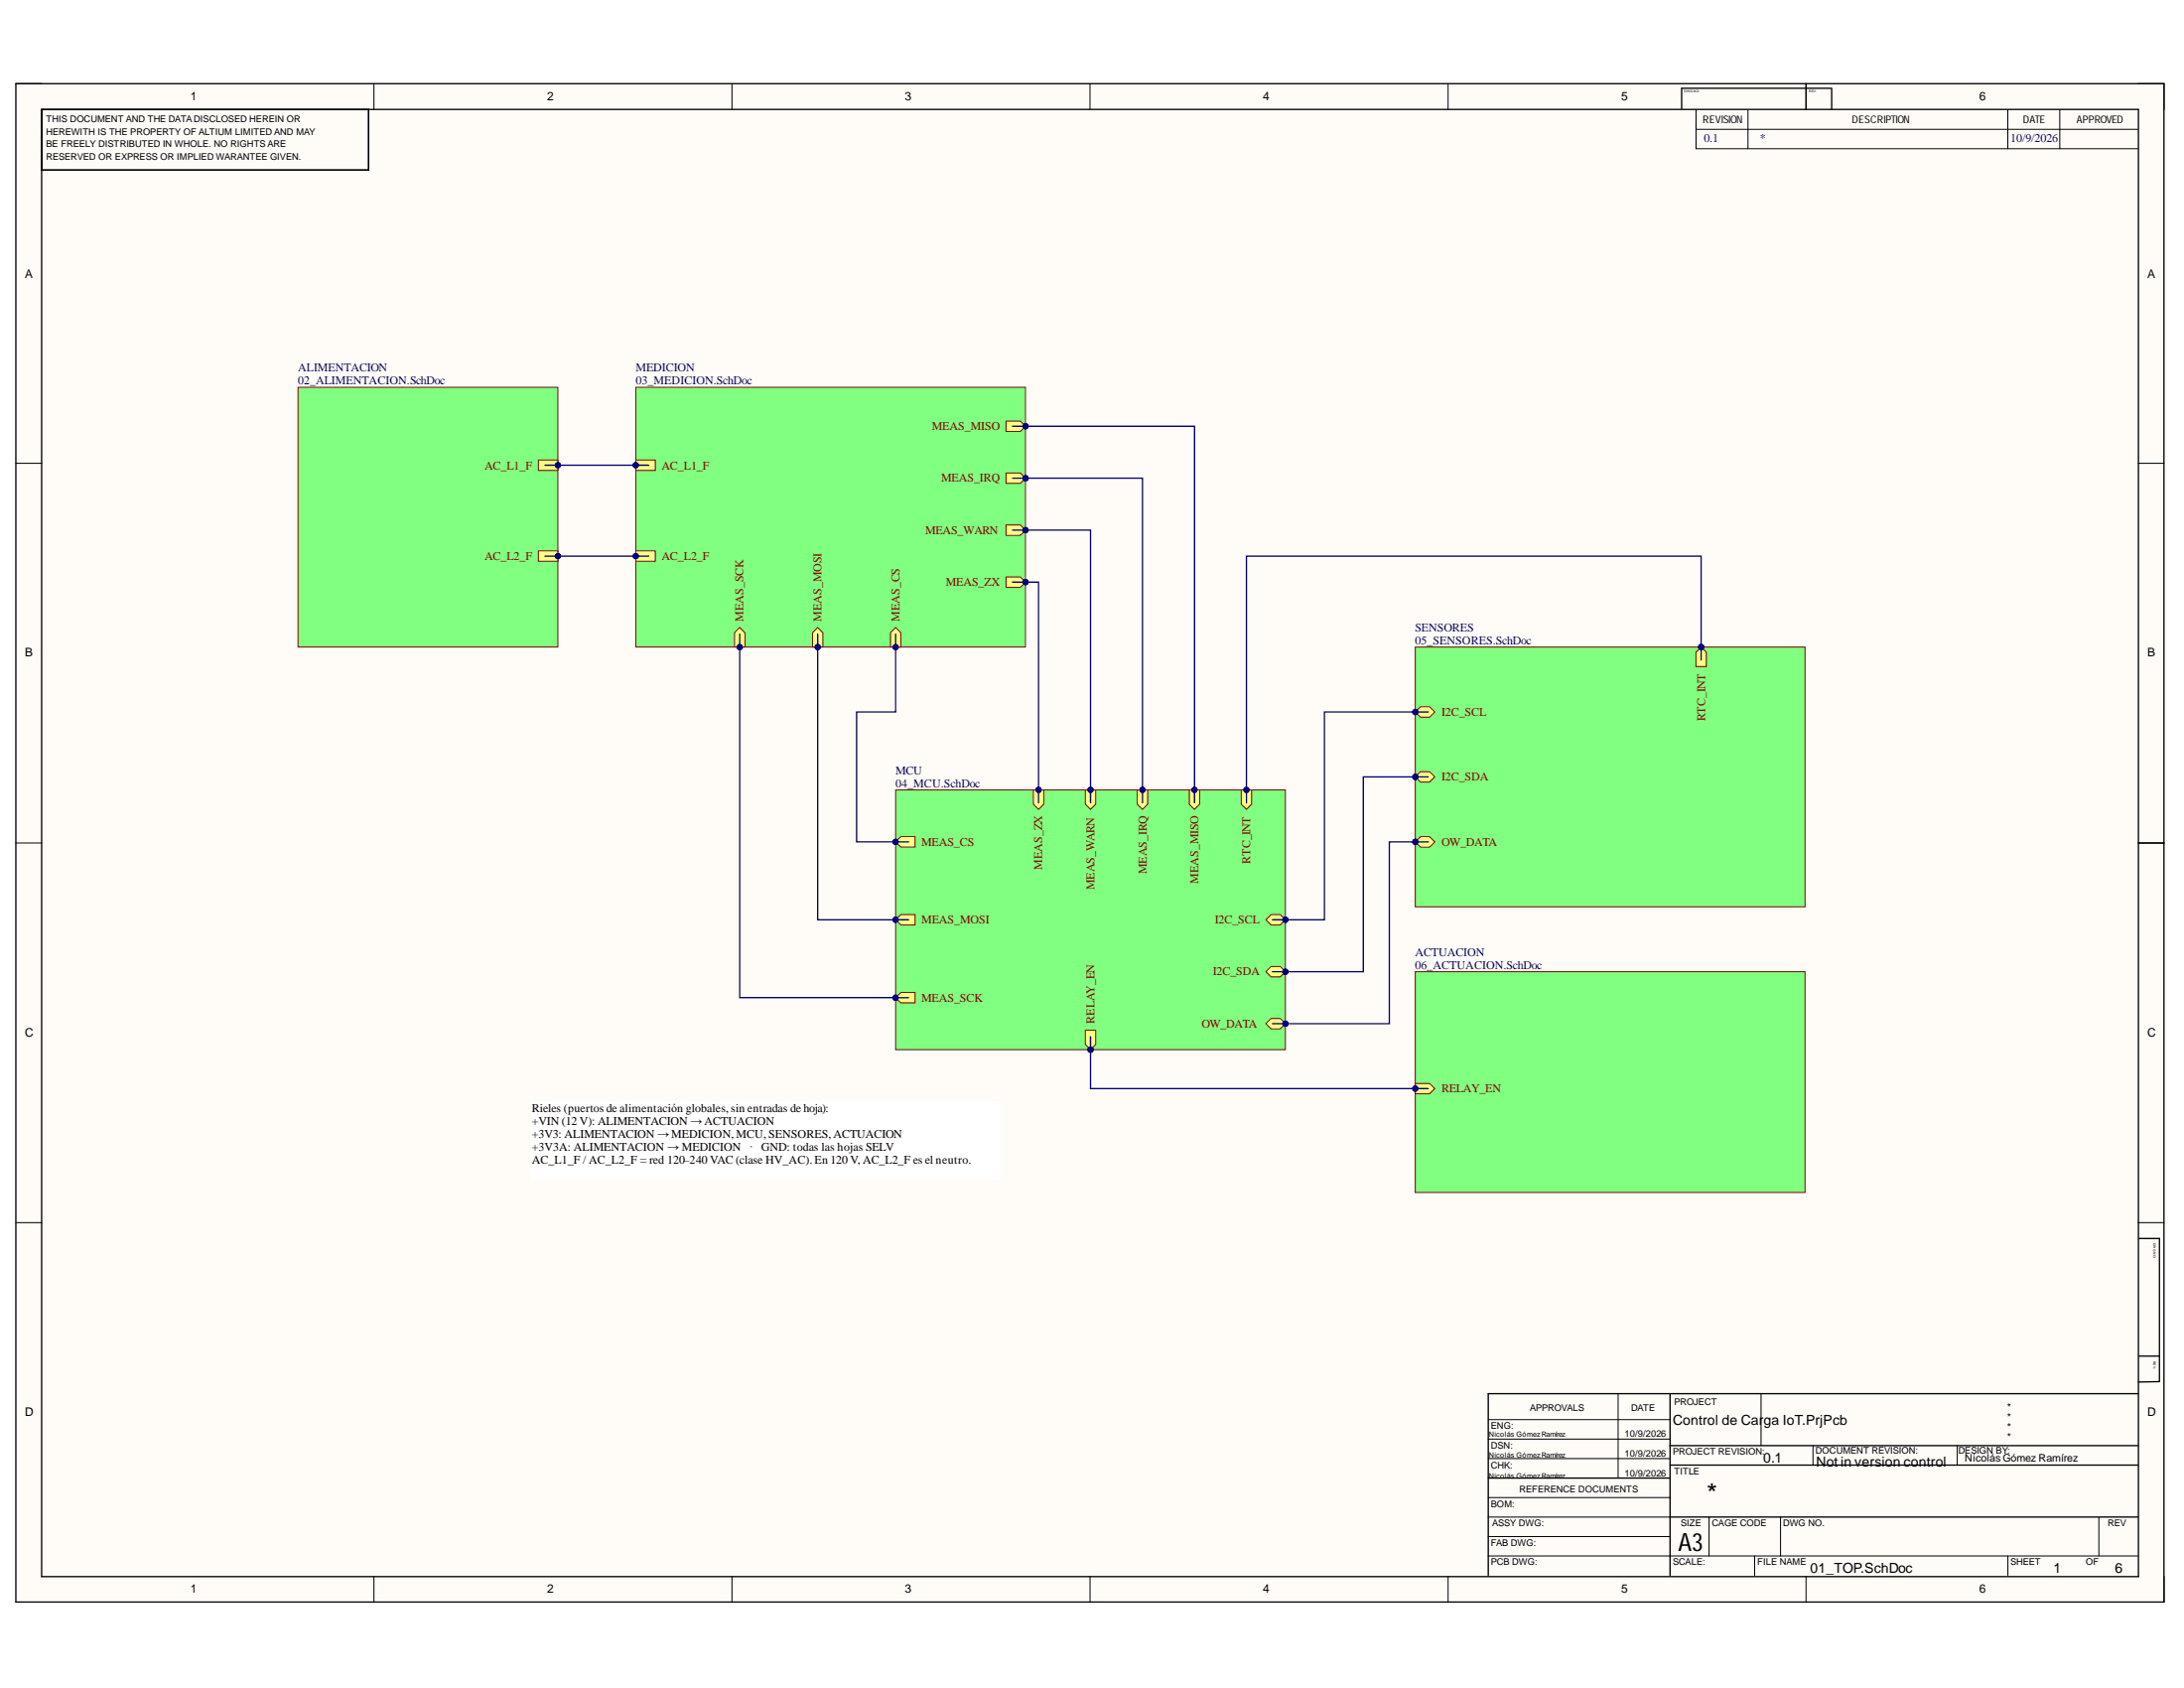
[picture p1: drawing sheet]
<svg xmlns="http://www.w3.org/2000/svg" width="279mm" height="216mm" viewBox="0 0 279 216" stroke-linecap="round" stroke-linejoin="round" font-family="sans-serif">
<g fill="#fffcf8">
<path d="M2 10.7h274.9v194.2h-274.9z" fill-rule="evenodd"/>
<path d="M5.4 14h268.1v187.6h-268.1z" fill-rule="evenodd"/>
</g>
<g fill="none" stroke="#000" stroke-width=".13">
<path d="M2 10.7h3.4M47.8 10.7v3.3M93.6 10.7v3.3M139.4 10.7v3.3M185.3 10.7v3.3M217 14v5h56.5M217 16.5h56.5M223.6 14v5M231.1 10.7v3.3M256.9 14v5M263.5 14v5M273.5 10.7h3.4v3.3"/>
<path d="M2 59.3h3.4M273.5 59.3h3.4M2 107.8h3.4M273.5 107.8h3.4M2 156.4h3.4M273.5 156.4h3.4M207 178.3v10.8M225.3 178.3v6.6M190.4 199h83.1M190.4 184.1h23.3M190.4 181.6h23.3M190.4 186.6h23.3"/>
<path d="M190.4 194h23.3M190.4 191.5h23.3M190.4 196.5h23.3M218.6 194v5M224.5 199v2.5M227.8 194v5M231.9 184.9v2.5M250.4 184.9v2.5M256.9 199v2.5M268.5 194v5M47.8 201.6v3.3M93.6 201.6v3.3"/>
<path d="M139.4 201.6v3.3M185.3 201.6v3.3M231.1 201.6v3.3M276.9 201.6v3.3"/>
</g>
<g fill="none" stroke="#000" stroke-width=".17">
<path d="M2 10.7h274.8v194.2h-274.8zM5.3 14h268.3v187.7h-268.3zM47.2 14v7.7h-41.9M231.1 10.7v3.3M234.3 11.3h-19.2v2.6M234.3 11.4v2.6M273.6 107.8h3.3M273.6 158.4h2.7v18.3l-2.7 .1M213.7 178.3v23.2M273.5 178.3h-83.1v23.2M273.6 173.4h2.7M190.4 189.1h23.3"/>
<path d="M213.7 184.9h59.8M213.7 187.4h59.8M213.7 194h59.8"/>
</g>
<path d="M38.1 49.5h33.3v33.3h-33.3z" fill-rule="evenodd" fill="#80ff80"/>
<path d="M38.1 49.5h33.3v33.3h-33.3z" fill="none" stroke="#800000" stroke-width=".13"/>
<circle cx="71.4" cy="59.5" r=".33" fill="#000080"/>
<circle cx="71.4" cy="59.5" r=".33" fill="none" stroke="#000080" stroke-width=".13"/>
<circle cx="71.4" cy="71.1" r=".33" fill="#000080"/>
<circle cx="71.4" cy="71.1" r=".33" fill="none" stroke="#000080" stroke-width=".13"/>
<path d="M68.9 58.8h2.5v1.4h-2.5z" fill-rule="evenodd" fill="#ffff80"/>
<path d="M68.9 58.8h2.5v1.4h-2.5z" fill="none" stroke="#800000" stroke-width=".13"/>
<circle cx="71.4" cy="59.5" r=".33" fill="#000080"/>
<circle cx="71.4" cy="59.5" r=".33" fill="none" stroke="#000080" stroke-width=".13"/>
<path d="M68.9 70.5h2.5v1.3h-2.5z" fill-rule="evenodd" fill="#ffff80"/>
<path d="M68.9 70.5h2.5v1.3h-2.5z" fill="none" stroke="#800000" stroke-width=".13"/>
<circle cx="71.4" cy="71.1" r=".33" fill="#000080"/>
<circle cx="71.4" cy="71.1" r=".33" fill="none" stroke="#000080" stroke-width=".13"/>
<path d="M81.3 49.5h49.9v33.3h-49.9z" fill-rule="evenodd" fill="#80ff80"/>
<path d="M81.3 49.5h49.9v33.3h-49.9z" fill="none" stroke="#800000" stroke-width=".13"/>
<circle cx="81.3" cy="59.5" r=".33" fill="#000080"/>
<circle cx="81.3" cy="59.5" r=".33" fill="none" stroke="#000080" stroke-width=".13"/>
<circle cx="81.3" cy="71.1" r=".33" fill="#000080"/>
<circle cx="81.3" cy="71.1" r=".33" fill="none" stroke="#000080" stroke-width=".13"/>
<circle cx="131.2" cy="61.2" r=".33" fill="#000080"/>
<circle cx="131.2" cy="61.2" r=".33" fill="none" stroke="#000080" stroke-width=".13"/>
<circle cx="131.2" cy="67.8" r=".33" fill="#000080"/>
<circle cx="131.2" cy="67.8" r=".33" fill="none" stroke="#000080" stroke-width=".13"/>
<circle cx="131.2" cy="54.5" r=".33" fill="#000080"/>
<circle cx="131.2" cy="54.5" r=".33" fill="none" stroke="#000080" stroke-width=".13"/>
<circle cx="131.2" cy="74.5" r=".33" fill="#000080"/>
<circle cx="131.2" cy="74.5" r=".33" fill="none" stroke="#000080" stroke-width=".13"/>
<circle cx="94.6" cy="82.8" r=".33" fill="#000080"/>
<circle cx="94.6" cy="82.8" r=".33" fill="none" stroke="#000080" stroke-width=".13"/>
<circle cx="104.6" cy="82.8" r=".33" fill="#000080"/>
<circle cx="104.6" cy="82.8" r=".33" fill="none" stroke="#000080" stroke-width=".13"/>
<circle cx="114.6" cy="82.8" r=".33" fill="#000080"/>
<circle cx="114.6" cy="82.8" r=".33" fill="none" stroke="#000080" stroke-width=".13"/>
<path d="M81.3 58.8h2.5v1.4h-2.5z" fill-rule="evenodd" fill="#ffff80"/>
<path d="M81.3 58.8h2.5v1.4h-2.5z" fill="none" stroke="#800000" stroke-width=".13"/>
<circle cx="81.3" cy="59.5" r=".33" fill="#000080"/>
<circle cx="81.3" cy="59.5" r=".33" fill="none" stroke="#000080" stroke-width=".13"/>
<path d="M81.3 70.5h2.5v1.3h-2.5z" fill-rule="evenodd" fill="#ffff80"/>
<path d="M81.3 70.5h2.5v1.3h-2.5z" fill="none" stroke="#800000" stroke-width=".13"/>
<circle cx="81.3" cy="71.1" r=".33" fill="#000080"/>
<circle cx="81.3" cy="71.1" r=".33" fill="none" stroke="#000080" stroke-width=".13"/>
<path d="M128.7 60.5h1.8l.7 .7-.7 .6h-1.8z" fill-rule="evenodd" fill="#ffff80"/>
<path d="M128.7 60.5h1.8l.7 .7-.7 .6h-1.8z" fill="none" stroke="#800000" stroke-width=".13"/>
<circle cx="131.2" cy="61.2" r=".33" fill="#000080"/>
<circle cx="131.2" cy="61.2" r=".33" fill="none" stroke="#000080" stroke-width=".13"/>
<path d="M128.7 67.1h1.8l.7 .7-.7 .7h-1.8z" fill-rule="evenodd" fill="#ffff80"/>
<path d="M128.7 67.1h1.8l.7 .7-.7 .7h-1.8z" fill="none" stroke="#800000" stroke-width=".13"/>
<circle cx="131.2" cy="67.8" r=".33" fill="#000080"/>
<circle cx="131.2" cy="67.8" r=".33" fill="none" stroke="#000080" stroke-width=".13"/>
<path d="M128.7 53.9h1.8l.7 .6-.7 .7h-1.8z" fill-rule="evenodd" fill="#ffff80"/>
<path d="M128.7 53.9h1.8l.7 .6-.7 .7h-1.8z" fill="none" stroke="#800000" stroke-width=".13"/>
<circle cx="131.2" cy="54.5" r=".33" fill="#000080"/>
<circle cx="131.2" cy="54.5" r=".33" fill="none" stroke="#000080" stroke-width=".13"/>
<path d="M128.7 73.8h1.8l.7 .7-.7 .6h-1.8z" fill-rule="evenodd" fill="#ffff80"/>
<path d="M128.7 73.8h1.8l.7 .7-.7 .6h-1.8z" fill="none" stroke="#800000" stroke-width=".13"/>
<circle cx="131.2" cy="74.5" r=".33" fill="#000080"/>
<circle cx="131.2" cy="74.5" r=".33" fill="none" stroke="#000080" stroke-width=".13"/>
<path d="M94 80.9l.6-.6 .7 .6v1.9h-1.3z" fill-rule="evenodd" fill="#ffff80"/>
<path d="M94 80.9l.6-.6 .7 .6v1.9h-1.3z" fill="none" stroke="#800000" stroke-width=".13"/>
<circle cx="94.6" cy="82.8" r=".33" fill="#000080"/>
<circle cx="94.6" cy="82.8" r=".33" fill="none" stroke="#000080" stroke-width=".13"/>
<path d="M103.9 80.9l.7-.6 .7 .6v1.9h-1.4z" fill-rule="evenodd" fill="#ffff80"/>
<path d="M103.9 80.9l.7-.6 .7 .6v1.9h-1.4z" fill="none" stroke="#800000" stroke-width=".13"/>
<circle cx="104.6" cy="82.8" r=".33" fill="#000080"/>
<circle cx="104.6" cy="82.8" r=".33" fill="none" stroke="#000080" stroke-width=".13"/>
<path d="M113.9 80.9l.7-.6 .6 .6v1.9h-1.3z" fill-rule="evenodd" fill="#ffff80"/>
<path d="M113.9 80.9l.7-.6 .6 .6v1.9h-1.3z" fill="none" stroke="#800000" stroke-width=".13"/>
<circle cx="114.6" cy="82.8" r=".33" fill="#000080"/>
<circle cx="114.6" cy="82.8" r=".33" fill="none" stroke="#000080" stroke-width=".13"/>
<path d="M114.6 101h49.8v33.3h-49.8z" fill-rule="evenodd" fill="#80ff80"/>
<path d="M114.6 101h49.8v33.3h-49.8z" fill="none" stroke="#800000" stroke-width=".13"/>
<circle cx="152.8" cy="101" r=".33" fill="#000080"/>
<circle cx="152.8" cy="101" r=".33" fill="none" stroke="#000080" stroke-width=".13"/>
<circle cx="146.2" cy="101" r=".33" fill="#000080"/>
<circle cx="146.2" cy="101" r=".33" fill="none" stroke="#000080" stroke-width=".13"/>
<circle cx="164.4" cy="124.3" r=".33" fill="#000080"/>
<circle cx="164.4" cy="124.3" r=".33" fill="none" stroke="#000080" stroke-width=".13"/>
<circle cx="164.4" cy="117.6" r=".33" fill="#000080"/>
<circle cx="164.4" cy="117.6" r=".33" fill="none" stroke="#000080" stroke-width=".13"/>
<circle cx="114.6" cy="127.6" r=".33" fill="#000080"/>
<circle cx="114.6" cy="127.6" r=".33" fill="none" stroke="#000080" stroke-width=".13"/>
<circle cx="114.6" cy="117.6" r=".33" fill="#000080"/>
<circle cx="114.6" cy="117.6" r=".33" fill="none" stroke="#000080" stroke-width=".13"/>
<circle cx="114.6" cy="107.7" r=".33" fill="#000080"/>
<circle cx="114.6" cy="107.7" r=".33" fill="none" stroke="#000080" stroke-width=".13"/>
<circle cx="139.5" cy="134.3" r=".33" fill="#000080"/>
<circle cx="139.5" cy="134.3" r=".33" fill="none" stroke="#000080" stroke-width=".13"/>
<circle cx="139.5" cy="101" r=".33" fill="#000080"/>
<circle cx="139.5" cy="101" r=".33" fill="none" stroke="#000080" stroke-width=".13"/>
<circle cx="132.9" cy="101" r=".33" fill="#000080"/>
<circle cx="132.9" cy="101" r=".33" fill="none" stroke="#000080" stroke-width=".13"/>
<circle cx="159.5" cy="101" r=".33" fill="#000080"/>
<circle cx="159.5" cy="101" r=".33" fill="none" stroke="#000080" stroke-width=".13"/>
<circle cx="164.4" cy="130.9" r=".33" fill="#000080"/>
<circle cx="164.4" cy="130.9" r=".33" fill="none" stroke="#000080" stroke-width=".13"/>
<path d="M152.1 101h1.4v1.9l-.7 .6-.7-.6z" fill-rule="evenodd" fill="#ffff80"/>
<path d="M152.1 101h1.4v1.9l-.7 .6-.7-.6z" fill="none" stroke="#800000" stroke-width=".13"/>
<circle cx="152.8" cy="101" r=".33" fill="#000080"/>
<circle cx="152.8" cy="101" r=".33" fill="none" stroke="#000080" stroke-width=".13"/>
<path d="M145.5 101h1.3v1.9l-.6 .6-.7-.6z" fill-rule="evenodd" fill="#ffff80"/>
<path d="M145.5 101h1.3v1.9l-.6 .6-.7-.6z" fill="none" stroke="#800000" stroke-width=".13"/>
<circle cx="146.2" cy="101" r=".33" fill="#000080"/>
<circle cx="146.2" cy="101" r=".33" fill="none" stroke="#000080" stroke-width=".13"/>
<path d="M162.6 123.6h1.2l.6 .7-.6 .7h-1.2l-.6-.7z" fill-rule="evenodd" fill="#ffff80"/>
<path d="M162.6 123.6h1.2l.6 .7-.6 .7h-1.2l-.6-.7z" fill="none" stroke="#800000" stroke-width=".13"/>
<circle cx="164.4" cy="124.3" r=".33" fill="#000080"/>
<circle cx="164.4" cy="124.3" r=".33" fill="none" stroke="#000080" stroke-width=".13"/>
<path d="M162.6 117h1.2l.6 .6-.6 .7h-1.2l-.6-.7z" fill-rule="evenodd" fill="#ffff80"/>
<path d="M162.6 117h1.2l.6 .6-.6 .7h-1.2l-.6-.7z" fill="none" stroke="#800000" stroke-width=".13"/>
<circle cx="164.4" cy="117.6" r=".33" fill="#000080"/>
<circle cx="164.4" cy="117.6" r=".33" fill="none" stroke="#000080" stroke-width=".13"/>
<path d="M114.6 127.6l.6-.7h1.9v1.4h-1.9z" fill-rule="evenodd" fill="#ffff80"/>
<path d="M114.6 127.6l.6-.7h1.9v1.4h-1.9z" fill="none" stroke="#800000" stroke-width=".13"/>
<circle cx="114.6" cy="127.6" r=".33" fill="#000080"/>
<circle cx="114.6" cy="127.6" r=".33" fill="none" stroke="#000080" stroke-width=".13"/>
<path d="M114.6 117.6l.6-.6h1.9v1.3h-1.9z" fill-rule="evenodd" fill="#ffff80"/>
<path d="M114.6 117.6l.6-.6h1.9v1.3h-1.9z" fill="none" stroke="#800000" stroke-width=".13"/>
<circle cx="114.6" cy="117.6" r=".33" fill="#000080"/>
<circle cx="114.6" cy="117.6" r=".33" fill="none" stroke="#000080" stroke-width=".13"/>
<path d="M114.6 107.7l.6-.7h1.9v1.3h-1.9z" fill-rule="evenodd" fill="#ffff80"/>
<path d="M114.6 107.7l.6-.7h1.9v1.3h-1.9z" fill="none" stroke="#800000" stroke-width=".13"/>
<circle cx="114.6" cy="107.7" r=".33" fill="#000080"/>
<circle cx="114.6" cy="107.7" r=".33" fill="none" stroke="#000080" stroke-width=".13"/>
<path d="M138.8 131.8h1.4v1.8l-.7 .7-.7-.7z" fill-rule="evenodd" fill="#ffff80"/>
<path d="M138.8 131.8h1.4v1.8l-.7 .7-.7-.7z" fill="none" stroke="#800000" stroke-width=".13"/>
<circle cx="139.5" cy="134.3" r=".33" fill="#000080"/>
<circle cx="139.5" cy="134.3" r=".33" fill="none" stroke="#000080" stroke-width=".13"/>
<path d="M138.8 101h1.4v1.9l-.7 .6-.7-.6z" fill-rule="evenodd" fill="#ffff80"/>
<path d="M138.8 101h1.4v1.9l-.7 .6-.7-.6z" fill="none" stroke="#800000" stroke-width=".13"/>
<circle cx="139.5" cy="101" r=".33" fill="#000080"/>
<circle cx="139.5" cy="101" r=".33" fill="none" stroke="#000080" stroke-width=".13"/>
<path d="M132.2 101h1.3v1.9l-.6 .6-.7-.6z" fill-rule="evenodd" fill="#ffff80"/>
<path d="M132.2 101h1.3v1.9l-.6 .6-.7-.6z" fill="none" stroke="#800000" stroke-width=".13"/>
<circle cx="132.9" cy="101" r=".33" fill="#000080"/>
<circle cx="132.9" cy="101" r=".33" fill="none" stroke="#000080" stroke-width=".13"/>
<path d="M158.8 101h1.3v1.9l-.6 .6-.7-.6z" fill-rule="evenodd" fill="#ffff80"/>
<path d="M158.8 101h1.3v1.9l-.6 .6-.7-.6z" fill="none" stroke="#800000" stroke-width=".13"/>
<circle cx="159.5" cy="101" r=".33" fill="#000080"/>
<circle cx="159.5" cy="101" r=".33" fill="none" stroke="#000080" stroke-width=".13"/>
<path d="M162.6 130.3h1.2l.6 .6-.6 .7h-1.2l-.6-.7z" fill-rule="evenodd" fill="#ffff80"/>
<path d="M162.6 130.3h1.2l.6 .6-.6 .7h-1.2l-.6-.7z" fill="none" stroke="#800000" stroke-width=".13"/>
<circle cx="164.4" cy="130.9" r=".33" fill="#000080"/>
<circle cx="164.4" cy="130.9" r=".33" fill="none" stroke="#000080" stroke-width=".13"/>
<path d="M181.1 82.8h49.8v33.2h-49.8z" fill-rule="evenodd" fill="#80ff80"/>
<path d="M181.1 82.8h49.8v33.2h-49.8z" fill="none" stroke="#800000" stroke-width=".13"/>
<circle cx="181.1" cy="91.1" r=".33" fill="#000080"/>
<circle cx="181.1" cy="91.1" r=".33" fill="none" stroke="#000080" stroke-width=".13"/>
<circle cx="181.1" cy="99.4" r=".33" fill="#000080"/>
<circle cx="181.1" cy="99.4" r=".33" fill="none" stroke="#000080" stroke-width=".13"/>
<circle cx="181.1" cy="107.7" r=".33" fill="#000080"/>
<circle cx="181.1" cy="107.7" r=".33" fill="none" stroke="#000080" stroke-width=".13"/>
<circle cx="217.6" cy="82.8" r=".33" fill="#000080"/>
<circle cx="217.6" cy="82.8" r=".33" fill="none" stroke="#000080" stroke-width=".13"/>
<path d="M181.1 91.1l.6-.7h1.2l.7 .7-.7 .6h-1.2z" fill-rule="evenodd" fill="#ffff80"/>
<path d="M181.1 91.1l.6-.7h1.2l.7 .7-.7 .6h-1.2z" fill="none" stroke="#800000" stroke-width=".13"/>
<circle cx="181.1" cy="91.1" r=".33" fill="#000080"/>
<circle cx="181.1" cy="91.1" r=".33" fill="none" stroke="#000080" stroke-width=".13"/>
<path d="M181.1 99.4l.6-.7h1.2l.7 .7-.7 .6h-1.2z" fill-rule="evenodd" fill="#ffff80"/>
<path d="M181.1 99.4l.6-.7h1.2l.7 .7-.7 .6h-1.2z" fill="none" stroke="#800000" stroke-width=".13"/>
<circle cx="181.1" cy="99.4" r=".33" fill="#000080"/>
<circle cx="181.1" cy="99.4" r=".33" fill="none" stroke="#000080" stroke-width=".13"/>
<path d="M181.1 107.7l.6-.7h1.2l.7 .7-.7 .6h-1.2z" fill-rule="evenodd" fill="#ffff80"/>
<path d="M181.1 107.7l.6-.7h1.2l.7 .7-.7 .6h-1.2z" fill="none" stroke="#800000" stroke-width=".13"/>
<circle cx="181.1" cy="107.7" r=".33" fill="#000080"/>
<circle cx="181.1" cy="107.7" r=".33" fill="none" stroke="#000080" stroke-width=".13"/>
<path d="M217 83.4l.6-.6 .7 .6v1.9h-1.3z" fill-rule="evenodd" fill="#ffff80"/>
<path d="M217 83.4l.6-.6 .7 .6v1.9h-1.3z" fill="none" stroke="#800000" stroke-width=".13"/>
<circle cx="217.6" cy="82.8" r=".33" fill="#000080"/>
<circle cx="217.6" cy="82.8" r=".33" fill="none" stroke="#000080" stroke-width=".13"/>
<path d="M181.1 124.3h49.8v28.2h-49.8z" fill-rule="evenodd" fill="#80ff80"/>
<path d="M181.1 124.3h49.8v28.2h-49.8z" fill="none" stroke="#800000" stroke-width=".13"/>
<circle cx="181.1" cy="139.2" r=".33" fill="#000080"/>
<circle cx="181.1" cy="139.2" r=".33" fill="none" stroke="#000080" stroke-width=".13"/>
<path d="M181.1 138.6h1.8l.7 .6-.7 .7h-1.8z" fill-rule="evenodd" fill="#ffff80"/>
<path d="M181.1 138.6h1.8l.7 .6-.7 .7h-1.8z" fill="none" stroke="#800000" stroke-width=".13"/>
<circle cx="181.1" cy="139.2" r=".33" fill="#000080"/>
<circle cx="181.1" cy="139.2" r=".33" fill="none" stroke="#000080" stroke-width=".13"/>
<path d="M68 140.9h59.9v10h-59.9z" fill-rule="evenodd" fill="#fff"/>
<path d="M68 140.9h59.9v10h-59.9z" fill="none" stroke="#fff" stroke-width=".13"/>
<path d="M69.7 59.5h13.3" fill="none" stroke="#000080" stroke-width=".17"/>
<circle cx="71.4" cy="59.5" r=".33" fill="#000080"/>
<circle cx="71.4" cy="59.5" r=".33" fill="none" stroke="#000080" stroke-width=".13"/>
<circle cx="81.3" cy="59.5" r=".33" fill="#000080"/>
<circle cx="81.3" cy="59.5" r=".33" fill="none" stroke="#000080" stroke-width=".13"/>
<path d="M69.7 71.1h13.3" fill="none" stroke="#000080" stroke-width=".17"/>
<circle cx="71.4" cy="71.1" r=".33" fill="#000080"/>
<circle cx="71.4" cy="71.1" r=".33" fill="none" stroke="#000080" stroke-width=".13"/>
<circle cx="81.3" cy="71.1" r=".33" fill="#000080"/>
<circle cx="81.3" cy="71.1" r=".33" fill="none" stroke="#000080" stroke-width=".13"/>
<path d="M114.6 81.1v10h-5v16.6h6.6" fill="none" stroke="#000080" stroke-width=".17"/>
<circle cx="114.6" cy="82.8" r=".33" fill="#000080"/>
<circle cx="114.6" cy="82.8" r=".33" fill="none" stroke="#000080" stroke-width=".13"/>
<circle cx="114.6" cy="107.7" r=".33" fill="#000080"/>
<circle cx="114.6" cy="107.7" r=".33" fill="none" stroke="#000080" stroke-width=".13"/>
<path d="M104.6 81.1v36.5h11.6" fill="none" stroke="#000080" stroke-width=".17"/>
<circle cx="104.6" cy="82.8" r=".33" fill="#000080"/>
<circle cx="104.6" cy="82.8" r=".33" fill="none" stroke="#000080" stroke-width=".13"/>
<circle cx="114.6" cy="117.6" r=".33" fill="#000080"/>
<circle cx="114.6" cy="117.6" r=".33" fill="none" stroke="#000080" stroke-width=".13"/>
<path d="M94.6 81.1v46.5h21.6" fill="none" stroke="#000080" stroke-width=".17"/>
<circle cx="94.6" cy="82.8" r=".33" fill="#000080"/>
<circle cx="94.6" cy="82.8" r=".33" fill="none" stroke="#000080" stroke-width=".13"/>
<circle cx="114.6" cy="127.6" r=".33" fill="#000080"/>
<circle cx="114.6" cy="127.6" r=".33" fill="none" stroke="#000080" stroke-width=".13"/>
<path d="M129.5 74.5h3.4v28.2" fill="none" stroke="#000080" stroke-width=".17"/>
<circle cx="131.2" cy="74.5" r=".33" fill="#000080"/>
<circle cx="131.2" cy="74.5" r=".33" fill="none" stroke="#000080" stroke-width=".13"/>
<circle cx="132.9" cy="101" r=".33" fill="#000080"/>
<circle cx="132.9" cy="101" r=".33" fill="none" stroke="#000080" stroke-width=".13"/>
<path d="M129.5 67.8h10v34.9" fill="none" stroke="#000080" stroke-width=".17"/>
<circle cx="131.2" cy="67.8" r=".33" fill="#000080"/>
<circle cx="131.2" cy="67.8" r=".33" fill="none" stroke="#000080" stroke-width=".13"/>
<circle cx="139.5" cy="101" r=".33" fill="#000080"/>
<circle cx="139.5" cy="101" r=".33" fill="none" stroke="#000080" stroke-width=".13"/>
<path d="M129.5 61.2h16.7v41.5" fill="none" stroke="#000080" stroke-width=".17"/>
<circle cx="131.2" cy="61.2" r=".33" fill="#000080"/>
<circle cx="131.2" cy="61.2" r=".33" fill="none" stroke="#000080" stroke-width=".13"/>
<circle cx="146.2" cy="101" r=".33" fill="#000080"/>
<circle cx="146.2" cy="101" r=".33" fill="none" stroke="#000080" stroke-width=".13"/>
<path d="M129.5 54.5h23.3v48.2" fill="none" stroke="#000080" stroke-width=".17"/>
<circle cx="131.2" cy="54.5" r=".33" fill="#000080"/>
<circle cx="131.2" cy="54.5" r=".33" fill="none" stroke="#000080" stroke-width=".13"/>
<circle cx="152.8" cy="101" r=".33" fill="#000080"/>
<circle cx="152.8" cy="101" r=".33" fill="none" stroke="#000080" stroke-width=".13"/>
<path d="M182.7 91.1h-13.3v26.5h-6.6" fill="none" stroke="#000080" stroke-width=".17"/>
<circle cx="164.4" cy="117.6" r=".33" fill="#000080"/>
<circle cx="164.4" cy="117.6" r=".33" fill="none" stroke="#000080" stroke-width=".13"/>
<circle cx="181.1" cy="91.1" r=".33" fill="#000080"/>
<circle cx="181.1" cy="91.1" r=".33" fill="none" stroke="#000080" stroke-width=".13"/>
<path d="M182.7 107.7h-5v23.2h-14.9" fill="none" stroke="#000080" stroke-width=".17"/>
<circle cx="164.4" cy="130.9" r=".33" fill="#000080"/>
<circle cx="164.4" cy="130.9" r=".33" fill="none" stroke="#000080" stroke-width=".13"/>
<circle cx="181.1" cy="107.7" r=".33" fill="#000080"/>
<circle cx="181.1" cy="107.7" r=".33" fill="none" stroke="#000080" stroke-width=".13"/>
<path d="M182.7 99.4h-8.3v24.9h-11.6" fill="none" stroke="#000080" stroke-width=".17"/>
<circle cx="164.4" cy="124.3" r=".33" fill="#000080"/>
<circle cx="164.4" cy="124.3" r=".33" fill="none" stroke="#000080" stroke-width=".13"/>
<circle cx="181.1" cy="99.4" r=".33" fill="#000080"/>
<circle cx="181.1" cy="99.4" r=".33" fill="none" stroke="#000080" stroke-width=".13"/>
<path d="M139.5 132.6v6.6h43.2" fill="none" stroke="#000080" stroke-width=".17"/>
<circle cx="139.5" cy="134.3" r=".33" fill="#000080"/>
<circle cx="139.5" cy="134.3" r=".33" fill="none" stroke="#000080" stroke-width=".13"/>
<circle cx="181.1" cy="139.2" r=".33" fill="#000080"/>
<circle cx="181.1" cy="139.2" r=".33" fill="none" stroke="#000080" stroke-width=".13"/>
<path d="M217.6 84.4v-13.3h-58.1v31.6" fill="none" stroke="#000080" stroke-width=".17"/>
<circle cx="159.5" cy="101" r=".33" fill="#000080"/>
<circle cx="159.5" cy="101" r=".33" fill="none" stroke="#000080" stroke-width=".13"/>
<circle cx="217.6" cy="82.8" r=".33" fill="#000080"/>
<circle cx="217.6" cy="82.8" r=".33" fill="none" stroke="#000080" stroke-width=".13"/>
<text font-size="3.5" x="218.3" y="192.3">*</text>
<text font-size="3.2" x="214.7" y="198.3">A3</text>
<g font-size="1.8">
<text x="214" y="182.3">Control de Carga IoT.PrjPcb</text>
<text x="225.6" y="187.1">0.1</text>
<text x="232.4" y="187.5">Not in version control</text>
<text x="231.6" y="201.1">01_TOP.SchDoc</text>
<text x="262.7" y="201.1">1</text>
<text x="270.6" y="201.1">6</text>
</g>
<g font-size="1.5">
<text x="24.4" y="12.9">1</text>
<text x="70" y="12.9">2</text>
<text x="115.8" y="12.9">3</text>
<text x="161.6" y="12.9">4</text>
<text x="207.4" y="12.9">5</text>
<text x="253.2" y="12.9">6</text>
<text x="3.2" y="35.5">A</text>
<text x="274.7" y="35.5">A</text>
<text x="3.2" y="84">B</text>
<text x="274.7" y="84">B</text>
<text x="3.2" y="132.6">C</text>
<text x="274.7" y="132.6">C</text>
<text x="68.1" y="142.2">Rieles (puertos de alimentación globales, sin entradas de hoja):</text>
<text x="68.1" y="143.8">+VIN (12 V): ALIMENTACION →ACTUACION</text>
<text x="68.1" y="145.5">+3V3: ALIMENTACION →MEDICION, MCU, SENSORES,ACTUACION</text>
<text x="68.1" y="147.2">+3V3A: ALIMENTACION → MEDICION · GND: todas las hojas SELV</text>
<text x="68.1" y="148.8">AC_L1_F / AC_L2_F = red 120–240 VAC (clase HV_AC). En 120 V, AC_L2_F es el neutro.</text>
<text x="3.2" y="181.1">D</text>
<text x="274.7" y="181.1">D</text>
<text x="24.4" y="203.8">1</text>
<text x="70" y="203.8">2</text>
<text x="115.8" y="203.8">3</text>
<text x="161.6" y="203.8">4</text>
<text x="207.4" y="203.8">5</text>
<text x="253.2" y="203.8">6</text>
</g>
<g font-size="1.5" fill="#000080">
<text x="218" y="18.2">0.1</text>
<text x="225.2" y="18.2">*</text>
<text x="257.2" y="18.2">10/9/2026</text>
<text x="38.1" y="47.5">ALIMENTACION</text>
<text x="81.3" y="47.5">MEDICION</text>
<text x="38.1" y="49.2">02_ALIMENTACION.SchDoc</text>
<text x="81.3" y="49.2">03_MEDICION.SchDoc</text>
<text x="181" y="80.7">SENSORES</text>
<text x="181" y="82.4">05_SENSORES.SchDoc</text>
<text x="114.6" y="99.1">MCU</text>
<text x="114.6" y="100.7">04_MCU.SchDoc</text>
<text x="181" y="122.3">ACTUACION</text>
<text x="181" y="123.9">06_ACTUACION.SchDoc</text>
</g>
<g font-size="1.5" fill="#800000">
<text x="119.2" y="55">MEAS_MISO</text>
<text x="62" y="60">AC_L1_F</text>
<text x="84.6" y="60">AC_L1_F</text>
<text x="120.4" y="61.6">MEAS_IRQ</text>
<text x="62" y="71.6">AC_L2_F</text>
<text x="84.6" y="71.6">AC_L2_F</text>
<text x="118.4" y="68.3">MEAS_WARN</text>
<text x="121" y="75">MEAS_ZX</text>
<text x="95.1" y="79.4" transform="rotate(-90 95.1 79.4)">MEAS_SCK</text>
<text x="105.1" y="79.4" transform="rotate(-90 105.1 79.4)">MEAS_MOSI</text>
<text x="115.1" y="79.4" transform="rotate(-90 115.1 79.4)">MEAS_CS</text>
<text x="184.4" y="91.5">I2C_SCL</text>
<text x="218.1" y="92.2" transform="rotate(-90 218.1 92.2)">RTC_INT</text>
<text x="184.4" y="99.8">I2C_SDA</text>
<text x="117.9" y="108.2">MEAS_CS</text>
<text x="133.3" y="111.2" transform="rotate(-90 133.3 111.2)">MEAS_ZX</text>
<text x="140" y="113.8" transform="rotate(-90 140 113.8)">MEAS_WARN</text>
<text x="146.7" y="111.8" transform="rotate(-90 146.7 111.8)">MEAS_IRQ</text>
<text x="153.3" y="113" transform="rotate(-90 153.3 113)">MEAS_MISO</text>
<text x="160" y="110.5" transform="rotate(-90 160 110.5)">RTC_INT</text>
<text x="184.4" y="108.2">OW_DATA</text>
<text x="117.9" y="118.2">MEAS_MOSI</text>
<text x="155.4" y="118.2">I2C_SCL</text>
<text x="155.2" y="124.7">I2C_SDA</text>
<text x="117.9" y="128.1">MEAS_SCK</text>
<text x="140" y="130.9" transform="rotate(-90 140 130.9)">RELAY_EN</text>
<text x="153.7" y="131.4">OW_DATA</text>
<text x="184.4" y="139.7">RELAY_EN</text>
</g>
<g font-size="1.4">
<text x="217.8" y="15.7">REVISION</text>
<text x="236.9" y="15.7">DESCRIPTION</text>
<text x="258.8" y="15.7">DATE</text>
<text x="265.7" y="15.7">APPROVED</text>
<text x="256.8" y="183.1">*</text>
<text x="256.8" y="184.3">*</text>
<text x="256.8" y="180.4">*</text>
<text x="256.8" y="181.7">*</text>
<text x="251.4" y="186.9">Nicolás Gómez Ramírez</text>
</g>
<g font-size="1.2">
<text x="5.9" y="15.6">THIS DOCUMENT AND THE DATA DISCLOSED HEREIN OR</text>
<text x="5.9" y="17.2">HEREWITH IS THE PROPERTY OF ALTIUM LIMITED AND MAY</text>
<text x="5.9" y="18.9">BE FREELY DISTRIBUTED IN WHOLE. NO RIGHTS ARE</text>
<text x="5.9" y="20.5">RESERVED OR EXPRESS OR IMPLIED WARANTEE GIVEN.</text>
<text x="214.2" y="179.7">PROJECT</text>
<text x="190.8" y="182.8">ENG:</text>
<text x="190.8" y="185.2">DSN:</text>
<text x="195.7" y="180.4">APPROVALS</text>
<text x="207.8" y="183.8">10/9/2026</text>
<text x="208.7" y="180.4">DATE</text>
<text x="232.3" y="185.9">DOCUMENT REVISION:</text>
<text x="250.5" y="185.9">DESIGN BY:</text>
<text x="190.8" y="187.8">CHK:</text>
<text x="194.4" y="190.9">REFERENCE DOCUMENTS</text>
<text x="207.8" y="186.3">10/9/2026</text>
<text x="207.8" y="188.8">10/9/2026</text>
<text x="214" y="186.1">PROJECT REVISION:</text>
<text x="214.2" y="188.6">TITLE</text>
<text x="190.8" y="192.8">BOM:</text>
<text x="190.8" y="197.8">FAB DWG:</text>
<text x="190.9" y="195.2">ASSY DWG:</text>
<text x="215" y="195.2">SIZE</text>
<text x="219" y="195.2">CAGE CODE</text>
<text x="228.1" y="195.2">DWG NO.</text>
<text x="269.6" y="195.2">REV</text>
<text x="190.8" y="200.2">PCB DWG:</text>
<text x="214" y="200.2">SCALE:</text>
<text x="224.8" y="200.2">FILE NAME</text>
<text x="257.2" y="200.2">SHEET</text>
<text x="266.8" y="200.2">OF</text>
</g>
<g font-size=".9">
<text x="190.5" y="183.8">Nicolás GómezRamírez</text>
<text x="190.5" y="186.4">Nicolás GómezRamírez</text>
<text x="190.5" y="189.1">Nicolás GómezRamírez</text>
</g>
<g font-size=".4">
<text x="215.4" y="11.8">DWG NO:</text>
<text x="231.4" y="11.8">REV:</text>
<text x="275.5" y="159" transform="rotate(90 275.5 159)">DWG NO:</text>
<text x="275.5" y="174.1" transform="rotate(90 275.5 174.1)">REV:</text>
</g>
</svg>
